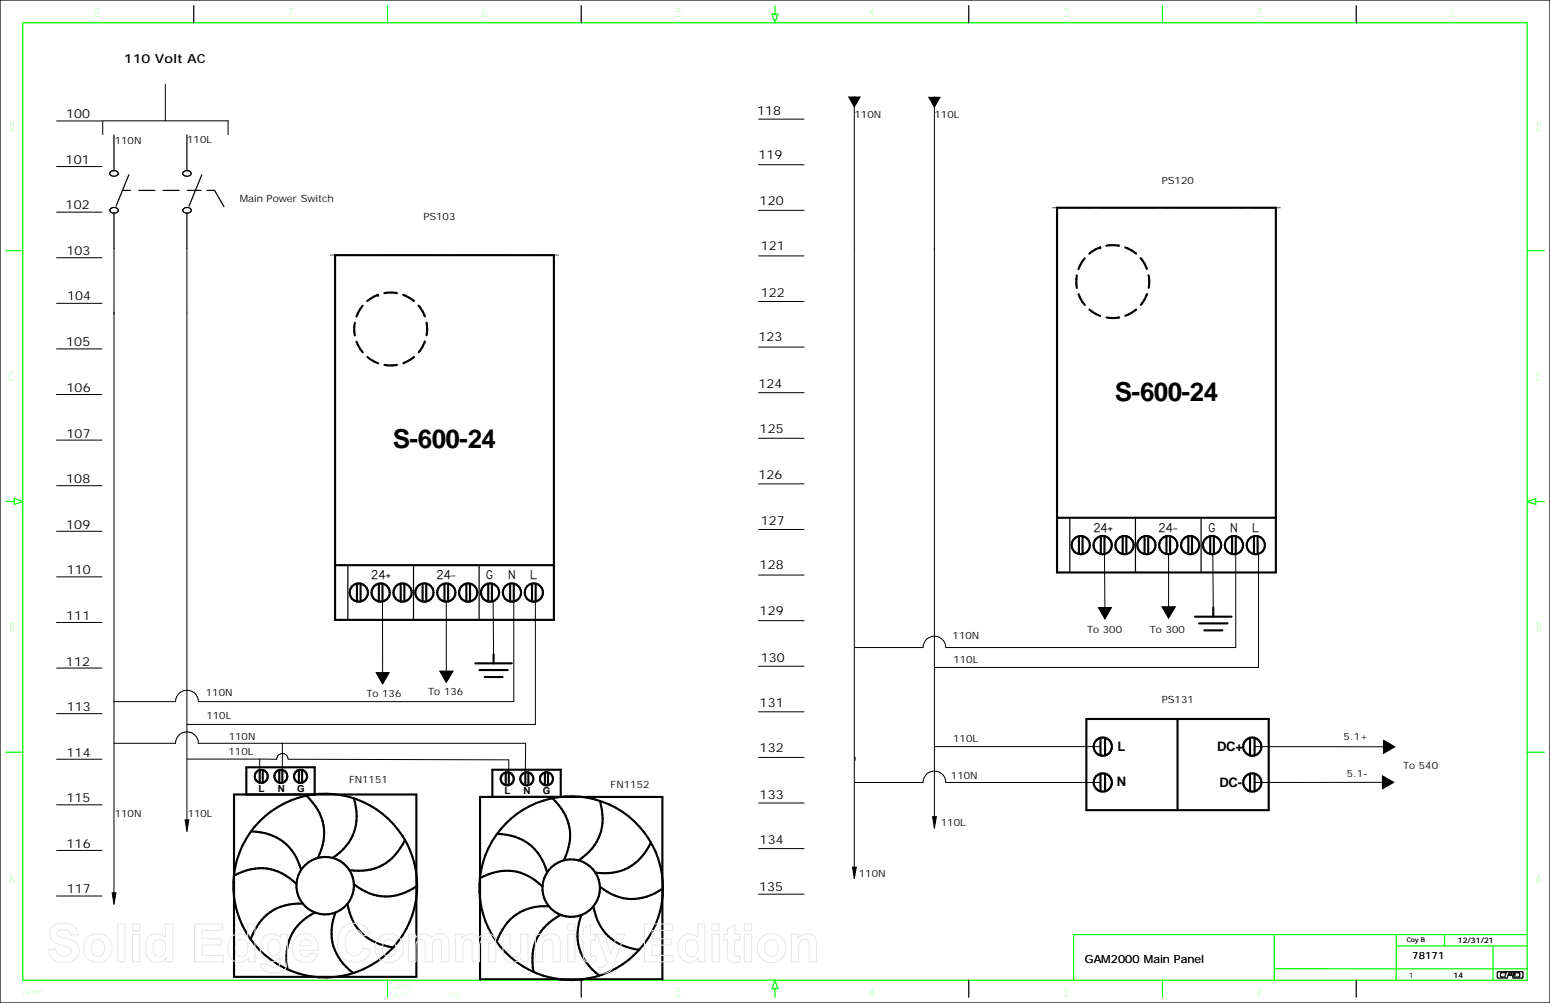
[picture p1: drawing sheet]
<svg xmlns="http://www.w3.org/2000/svg" width="432mm" height="279mm" viewBox="0 0 432 279" stroke-linecap="round" stroke-linejoin="round" font-family="sans-serif">
<g fill="none" stroke="#000" stroke-width=".28">
<path d="M15.7 33.7h12.7M28.6 37.5v-3.8h34.9v3.8M46.1 23.5v10.2M211.3 33.2h12.7M238 26.9v217.8M260.3 27v203.7M15.7 46.4h12.7M15.7 59.1h12.7M211.3 45.9h12.7M211.3 58.6h12.7M15.7 71.8h12.7M31.8 69.3v179.4"/>
<path d="M52.1 69.3v159.1M211.3 71.3h12.7M15.7 84.5h12.7M15.7 97.2h12.7M211.3 84h12.7M211.3 96.7h12.7M15.7 109.9h12.7M211.3 109.4h12.7M15.7 135.3h12.7M15.7 122.6h12.7M211.3 134.8h12.7M211.3 122.1h12.7"/>
<path d="M15.7 148h12.7M211.3 147.5h12.7M307.7 154.3l.1 14.9M325.5 154.4v14.6M337.9 154.4l.1 14.8M344.3 154.3v26.1h-80.8a3.2 3.2 0 0 0-3.2-3.2 3.2 3.2 0 0 0-3.2 3.2h-19.1M350.6 154.3v31.6h-90.3M15.7 160.7h12.7M15.7 173.4h12.7M106.6 167.6v19.8M124.3 167.6v19.3M137.4 167.5l.1 14.7"/>
<path d="M143.1 167.6v27.9h-87.9a3.2 3.2 0 0 0-3.1-3.2 3.2 3.2 0 0 0-3.2 3.2h-17.1M149.1 167.6v34.2h-97M211.3 160.2h12.7M211.3 172.9h12.7M306 169.2h3.6l-1.8 3.2zM323.7 169h3.7l-1.9 3.2zM15.7 186.1h12.7M15.7 198.8h12.7M104.8 187.4h3.6l-1.8 3.1zM122.5 186.9h3.7l-1.9 3.2zM211.3 185.6h12.7M211.3 198.3h12.7"/>
<path d="M15.7 211.5h12.7M31.8 207.1h17.1a3.2 3.2 0 0 1 3.2-3.2 3.2 3.2 0 0 1 3.1 3.2h91.2l-.1 8.1M52.1 211.5h20.2M72.3 211.5v3M72.3 211.5h4.8a1.59 1.59 0 0 1 1.6-1.6 1.59 1.59 0 0 1 1.6 1.6l61.4 .2v3.5M78.7 207.1v7.4M211.3 211h12.7M238 218h19.1a3.2 3.2 0 0 1 3.2-3.2 3.2 3.2 0 0 1 3.2 3.2h43.1M238.2 210.9v.9M260.3 208h46.3M349.5 208h35.9M385.1 217.9l-35.6 .1"/>
<path d="M385.1 216.1l3.2 1.8-3.2 1.9zM385.4 206.2l3.2 1.8-3.2 1.9zM15.7 236.9h12.7M15.7 224.2h12.7M51.6 228.4h1l-.5 3.2zM211.3 236.4h12.7M211.3 223.7h12.7M259.8 227.5h1.1l-.6 3.2zM15.7 249.6h12.7M31.2 248.7h1.1l-.6 3.2zM211.3 249.1h12.7M237.5 241.6h1l-.5 3.1z"/>
</g>
<g fill="none" stroke="#0f0" stroke-width=".34">
<path d="M6.4 6.3h419v266.7h-419.1zM108 1.6v4.7M215.1 4h1.6l-.8 2.4zM215.9 1.6v2.4M323.9 1.6v4.7M1.6 69.8h4.8M425.5 69.8h4.7M1.6 139.7h2.4M4 138.9l2.4 .8-2.4 .8zM425.5 139.7l2.3-.8v1.6zM427.8 139.7h2.4M1.6 209.5h4.8"/>
<path d="M425.5 209.5h4.7M108 273v4.8M215.9 275.4v2.4M215.9 273.1l.8 2.3h-1.6zM323.9 273v4.8M355 260.3v12.7M355 269.8l70.4 .1M389 263.5h36.4M389 260.3v12.7M402.4 260.3v3.2M415.9 263.5v9.5M425.4 260.3h-126.3v12.8"/>
</g>
<g fill="none" stroke="#000" stroke-width=".34">
<path d="M0 0h431.8v279.4h-431.8zM54 1.6v4.7M161.9 1.6v4.7M269.9 1.6v4.7M377.8 1.6v4.7M31.7 37.6v9.9M52.1 37.6v9.9M30.6 48a1.28 1.28 0 0 1 1.3-.5 1.28 1.28 0 0 1 1 1 1.34 1.34 0 0 1-2.3-.2zM30.8 58.2l.3-.2a1.14 1.14 0 0 1 1.2-.1 1.14 1.14 0 0 1 .6 1 1.28 1.28 0 0 1-1.3 .5 1.28 1.28 0 0 1-1-1zM31.7 59.4v9.9M34.1 53h2.3M35.9 48.7l-3.6 8.7"/>
<path d="M38.7 53h4.4M45.4 53h4.5M51 48a1.28 1.28 0 0 1 1.3-.5 1.28 1.28 0 0 1 1 1 1.34 1.34 0 0 1-2.4-.2zM51.1 58.2l.3-.2a1.14 1.14 0 0 1 1.2-.1 1.14 1.14 0 0 1 .6 1 1.28 1.28 0 0 1-1.3 .5 1.28 1.28 0 0 1-1-1zM52.1 59.4v9.9M56 53h-3.8M56.2 48.7l-3.5 8.7M57.6 53h2.2l2.6 4.6M96.9 157.4v15.3M115.2 157.4v15.3M133.5 157.4v15.3M298 144.2v15.3"/>
<path d="M316.3 144.2v15.3M334.6 144.2v15.3M161.9 273v4.8M269.9 273v4.8M377.8 273v4.8M417.2 270.8l2.2-.1-.1 .3-1.2 .1-.1 .8 .3 .3h.9l.5-1.5h1.7l.5 1.5h1.2l.3-.3-.1-.8-1.3-.1v.7l-.3-1h2.3l.3 .3v1.2l-.3 .3h-2.5l-.2-.8h-1.2l-.2 .8h-2.5l-.3-.3zM420.4 271h.6l.2 .4h-1z"/>
</g>
<path d="M236.2 26.9h3.7l-1.9 3.2zM258.5 27h3.6l-1.8 3.1zM306 169.2h3.6l-1.8 3.2zM323.7 169h3.7l-1.9 3.2zM104.8 187.4h3.6l-1.8 3.1zM122.5 186.9h3.7l-1.9 3.2zM385.1 216.1l3.2 1.8-3.2 1.9zM385.4 206.2l3.2 1.8-3.2 1.9zM51.6 228.4h1l-.5 3.2zM259.8 227.5h1.1l-.6 3.2zM31.2 248.7h1.1l-.6 3.2zM237.5 241.6h1l-.5 3.1z" fill="#000"/>
<g fill="none" stroke="#000" stroke-width=".59">
<path d="M294.5 57.9h60.9v101.6h-60.9zM93.3 71.1h61v101.6h-61zM300 76.7v3.5M302.2 72l-.7 .9-1.1 2.1M306.5 68.9l-1.2 .5-1.9 1.3M308.2 68.5l2.1-.2 1.4 .2M313.4 68.9l1.9 .9 1.2 .9M317.8 71.9l1.1 1.5 .6 1.5M320 76.7l.2 1.7-.2 1.8M98.8 89.9l-.1 1.1 .1 2.4M99.3 95.2l1.7 3M101 85.2l-1.7 3"/>
<path d="M102.4 99.4l1.7 1.3 1.3 .5M105.3 82.1l-1.2 .5-1.8 1.3M107.1 81.7l2.1-.2 1.4 .2M112.3 82.1l1.8 .9 1.2 .9M115.4 99.4l-3 1.8M116.6 85.1l1.1 1.6 .7 1.4M118.4 95.1l-.7 1.5-1.1 1.5M118.8 89.9l.2 1.8-.2 1.7M300.5 82l1 2 .7 1M303.5 86.2l1.8 1.3 1.2 .5M311.7 88.4l-1.4 .2-2-.2M316.5 86.2l-1.2 .9-1.8 .9"/>
<path d="M319.5 81.9l-.6 1.5-1.1 1.5M107.1 101.6l2.1 .2 1.4-.2M93.3 157.4h61M294.5 144.2h60.9M300.6 149.4v4.9M301.6 149.4v4.9M306.7 149.4v4.9M307.7 149.4v4.9M312.8 149.4v4.9M313.8 149.4v4.9M318.9 149.4v4.9M319.9 149.4v4.9"/>
<path d="M325 149.4v4.9M326 149.4v4.9M331 149.4v4.9M332.1 149.4v4.9M337.1 149.4v4.9M338.2 149.4v4.9M343.2 149.4v4.9M344.3 149.4v4.9M349.3 149.4v4.9M350.4 149.4v4.9M99.4 162.6v5M100.5 162.6v5"/>
<path d="M105.5 162.6v5M106.6 162.6v5M111.6 162.6v5M112.6 162.6v5M117.7 162.6v5M118.7 162.6v5M123.8 162.6v5M124.8 162.6v5M129.9 162.6v5M130.9 162.6v5M136 162.6v5M137 162.6v5"/>
<path d="M142.1 162.6v5M143.1 162.6v5M148.2 162.6v5M149.2 162.6v5M332.9 171.8h10.2M334.1 173.7h7.9M335.5 175.6h5M338 169.2v2.6M132.4 184.8h10.2M133.6 186.6h7.8M135 188.6h5M137.5 182.2v2.6"/>
<path d="M72.3 214.5v3.5M73.2 214.5v3.5M77.8 214.5v3.5M78.7 214.5v3.5M83.3 214.5v3.5M84.2 214.5v3.5M140.9 215.2a1.82 1.82 0 0 0-1.4 1.8 1.82 1.82 0 0 0 1.4 1.7M140.9 215.2a1.83 1.83 0 0 1 2.2 1.8 1.83 1.83 0 0 1-2.2 1.7M140.9 215.2v3.5M141.7 215.2v3.5M146.3 215.2a1.82 1.82 0 0 0-1.4 1.8 1.82 1.82 0 0 0 1.4 1.7M146.3 215.2v3.5"/>
<path d="M146.3 215.2a1.83 1.83 0 0 1 2.3 1.8 1.83 1.83 0 0 1-2.3 1.7M147.2 215.2v3.5M151.8 215.2v3.5M151.8 215.2a1.82 1.82 0 0 0-1.4 1.8 1.82 1.82 0 0 0 1.4 1.7M151.8 215.2a1.82 1.82 0 0 1 2.3 1.8 1.82 1.82 0 0 1-2.3 1.7M152.7 215.2v3.5M302.6 200.3h50.8v25.4h-50.8zM306.6 205.5a2.54 2.54 0 0 1 3.2 2.5 2.54 2.54 0 0 1-3.2 2.4M306.6 215.5a2.54 2.54 0 0 1 3.2 2.5 2.54 2.54 0 0 1-3.2 2.4M306.6 205.5v4.9M306.6 215.5v4.9M306.6 205.5a2.53 2.53 0 0 0-1.9 2.5 2.53 2.53 0 0 0 1.9 2.4"/>
<path d="M306.6 215.5a2.53 2.53 0 0 0-1.9 2.5 2.53 2.53 0 0 0 1.9 2.4M307.8 205.5v4.9M307.8 215.5v4.9M328 200.3v25.4M348.2 205.5h1.3M348.2 215.5h1.3M348.2 205.5a2.55 2.55 0 0 0-1.9 2.5 2.55 2.55 0 0 0 1.9 2.4M348.2 215.5a2.55 2.55 0 0 0-1.9 2.5 2.55 2.55 0 0 0 1.9 2.4M348.2 205.5v4.9M348.2 215.5v4.9M349.5 205.5v4.9M349.5 215.5v4.9"/>
<path d="M349.5 205.5a2.53 2.53 0 0 1 1.9 2.5 2.53 2.53 0 0 1-1.9 2.4M349.5 210.4h-1.3M349.5 215.5a2.53 2.53 0 0 1 1.9 2.5 2.53 2.53 0 0 1-1.9 2.4M65.2 221.3h50.8v50.8h-50.8zM69.9 231.6a13.8 13.8 0 0 1 14 10.7M85.4 221.7a13.8 13.8 0 0 1 4.5 13.7l-1.3 3.6M87.7 221.3v-7.6h-19.1v7.6M98.6 222.4a13.7 13.7 0 0 1-5.9 16.6M112.8 234a13.8 13.8 0 0 1-15.5 8.4M133.7 222h50.8v50.8h-50.8zM138.5 232.3a13.7 13.7 0 0 1 13.9 10.7M153.9 222.3a13.7 13.7 0 0 1 3.2 17.3"/>
<path d="M156.2 222v-7.6h-19v7.6M167.1 223.1a13.9 13.9 0 0 1-5.9 16.6M181.3 234.7a13.7 13.7 0 0 1-15.4 8.4M348.2 220.4h1.3M65.2 243.9a13.7 13.7 0 0 1 16.4 1.5l1 .9M84.4 251.7a13.8 13.8 0 0 0-14.5 10M87.7 254.2a13.8 13.8 0 0 0-7.6 15.8M93.4 254.2a13.7 13.7 0 0 0 5 16.9M96.8 251.8a13.7 13.7 0 0 0 12.8 12.1M98.6 246.3a13.8 13.8 0 0 0 17.6 .5M133.7 244.6a13.7 13.7 0 0 1 17.4 2.4M152.9 252.4a13.7 13.7 0 0 0-14.6 10"/>
<path d="M156.2 254.8a13.7 13.7 0 0 0-7.6 15.9M162 254.9a13.8 13.8 0 0 0 4.9 16.9M165.3 252.5a13.8 13.8 0 0 0 12.8 12.1M167.1 247a13.7 13.7 0 0 0 17.6 .5"/>
<circle cx="301.1" cy="151.8" r="2.54"/>
<circle cx="307.2" cy="151.8" r="2.54"/>
<circle cx="313.3" cy="151.8" r="2.54"/>
<circle cx="319.4" cy="151.8" r="2.54"/>
<circle cx="325.5" cy="151.8" r="2.54"/>
<circle cx="331.6" cy="151.8" r="2.54"/>
<circle cx="337.6" cy="151.8" r="2.54"/>
<circle cx="343.7" cy="151.8" r="2.54"/>
<circle cx="349.8" cy="151.8" r="2.54"/>
<circle cx="99.9" cy="165.1" r="2.54"/>
<circle cx="106" cy="165.1" r="2.54"/>
<circle cx="112.1" cy="165.1" r="2.54"/>
<circle cx="118.2" cy="165.1" r="2.54"/>
<circle cx="124.3" cy="165.1" r="2.54"/>
<circle cx="130.4" cy="165.1" r="2.54"/>
<circle cx="136.5" cy="165.1" r="2.54"/>
<circle cx="142.6" cy="165.1" r="2.54"/>
<circle cx="148.7" cy="165.1" r="2.54"/>
<circle cx="72.8" cy="216.3" r="1.81"/>
<circle cx="78.2" cy="216.3" r="1.82"/>
<circle cx="83.7" cy="216.3" r="1.82"/>
<circle cx="90.6" cy="246.7" r="8"/>
<circle cx="90.6" cy="246.7" r="25.6"/>
<circle cx="159.1" cy="247.4" r="25.6"/>
<circle cx="159.1" cy="247.4" r="8"/>
</g>
<g fill="none" stroke="#008080" stroke-width=".3">
<path d="M293.2 57.9h8M303 57.9h1.7M306.5 57.9h15.8M324.1 57.9h1.7M327.6 57.9h15.9M345.3 57.9h1.7M348.8 57.9h7.9M92.1 71.1h7.9M101.8 71.1h1.7M105.3 71.1h15.9M123 71.1h1.7M126.5 71.1h15.9"/>
<path d="M144.1 71.1h1.7M147.7 71.1h7.9"/>
</g>
<g fill="#000">
<circle cx="306.5" cy="68.9" r=".3"/>
<circle cx="105.3" cy="82.1" r=".3"/>
</g>
<g fill="none" stroke="#e6e6e6" stroke-width=".28">
<path d="M14.7 258.1a5.2 5.2 0 0 1 6.4 .3l.5 .9 .2 1.1-2.2 .1a2.12 2.12 0 0 0-3.6-1 1.06 1.06 0 0 0 1.1 1.5l.5 .2a5.4 5.4 0 0 1 4.2 2.3 3.3 3.3 0 0 1-3.5 4.6 4 4 0 0 1-4.8-3.6l2-.2a2.38 2.38 0 0 0 1.9 2 2.38 2.38 0 0 0 2.5-1.1 1.43 1.43 0 0 0-1.6-1.6 6.2 6.2 0 0 1-4.1-2.1 2.82 2.82 0 0 1 .5-3.4zM32.8 257.4h2v10.5h-2zM36.9 257.4h2v1.8h-2zM54.2 257.4h7.8v1.8h-5.7v2.3h5.3v1.8h-5.3v2.8h5.9v1.8h-8zM95.3 258.6a4.6 4.6 0 0 1 7.8 1.7l-2.1 .5a2.48 2.48 0 0 0-3-1.7 2.48 2.48 0 0 0-1.8 2.8 4 4 0 0 0 1.3 4.1 2.44 2.44 0 0 0 3.7-2l2 .7a4.7 4.7 0 0 1-5.5 3.3 4.7 4.7 0 0 1-3.7-5.3l.4-2.6zM158.2 257.4h2v1.8h-2zM162.5 258.8l2-1.2v2.7h1.4v1.6h-1.4v3.5a.81 .81 0 0 0 .3 1 .81 .81 0 0 0 1.1-.2l.1 1.6a2.23 2.23 0 0 1-3.5-1.4v-4.5h-1v-1.6h1zM179.5 257.4h7.9v1.8h-5.7v2.3h5.3v1.8h-5.3v2.8h5.9v1.8h-8.1zM198.3 257.4h2.1v1.8h-2.1zM202.6 258.8l2.1-1.2v2.7h1.4v1.6h-1.4v3.5a.81 .81 0 0 0 .3 1 .81 .81 0 0 0 1-.2l.2 1.6a2.23 2.23 0 0 1-3.5-1.4l-.1-4.5h-.9v-1.6h.9zM207.3 257.4h2.1v1.8h-2.1zM25.9 262.3a1.9 1.9 0 0 1 2.3-.3 1.9 1.9 0 0 1 .9 2.1 1.92 1.92 0 0 1-1.8 2.4 1.92 1.92 0 0 1-1.9-2.4l.1-.8z"/>
<path d="M36.9 260.3h2v7.6h-2zM41.4 261.1a3.1 3.1 0 0 1 4.7 .1v-3.8h2v10.5h-1.9v-1.1a3.1 3.1 0 0 1-3.6 1.1 3.1 3.1 0 0 1-2-3.2l.2-2.3zM43.1 262.2a1.73 1.73 0 0 1 2-.4 1.73 1.73 0 0 1 1 1.9 2.13 2.13 0 0 1-2.2 2.8 2.74 2.74 0 0 1-1.2-3.4zM64.4 261.1a3.1 3.1 0 0 1 4.6 .1v-3.8h2v10.5h-1.8v-1.1a3.1 3.1 0 0 1-3.7 1.1 3.1 3.1 0 0 1-2-3.2l.2-2.3zM66 262.2a1.73 1.73 0 0 1 2.1-.4 1.73 1.73 0 0 1 .9 1.9 2.13 2.13 0 0 1-2.1 2.8 2.74 2.74 0 0 1-1.3-3.4zM73.4 261.1a3 3 0 0 1 4.7 .2v-1h2v6.8a3.2 3.2 0 0 1-3.7 4 3 3 0 0 1-3.6-2v-.7l2.3 .3a1.59 1.59 0 0 0 2.7 .2l.2-2.3a3 3 0 0 1-3.5 1.1 3 3 0 0 1-2-3.1l.2-2.2zM75.1 262.2a1.8 1.8 0 0 1 2.2-.3 1.8 1.8 0 0 1 .8 2.1 1.76 1.76 0 0 1-1.2 2.1 1.76 1.76 0 0 1-2.2-1 3.6 3.6 0 0 1 .4-2.9zM82.4 261.2a3.6 3.6 0 0 1 4.1-.8 3.6 3.6 0 0 1 2.1 3.5v.8h-5.1a1.54 1.54 0 0 0 1.1 1.8 1.54 1.54 0 0 0 1.9-1l2 .4a3.7 3.7 0 0 1-4.6 2.1 3.7 3.7 0 0 1-2.4-4.5l.4-1.5zM84 262.1a1.56 1.56 0 0 1 1.8-.3 1.56 1.56 0 0 1 .9 1.6h-3.2zM107.1 262.3a1.9 1.9 0 0 1 2.2-.3 1.9 1.9 0 0 1 1 2.1 1.92 1.92 0 0 1-1.9 2.4 1.92 1.92 0 0 1-1.8-2.4v-.8zM113.8 260.3h1.9v1a2.7 2.7 0 0 1 4.5 0 2.6 2.6 0 0 1 3.1-1.1 2.6 2.6 0 0 1 1.8 2.8v4.9h-2.1v-4.4a1.33 1.33 0 0 0-1.1-1.8 1.33 1.33 0 0 0-1.4 1.6v4.6h-2.1v-4.2a1.62 1.62 0 0 0-.8-2 1.6 1.6 0 0 0-1.7 2v4.2h-2.1zM126.9 260.3h1.9v1a2.7 2.7 0 0 1 4.5 0 2.6 2.6 0 0 1 3.1-1.1 2.6 2.6 0 0 1 1.7 2.8v4.9h-2v-4.4a1.33 1.33 0 0 0-1.1-1.8 1.33 1.33 0 0 0-1.4 1.6v4.6h-2.1v-4.2a1.62 1.62 0 0 0-.8-2 1.6 1.6 0 0 0-1.7 2l-.1 4.2h-2z"/>
<path d="M140.1 260.3h2.1v3.5a2.71 2.71 0 0 0 .5 2.6 1.64 1.64 0 0 0 1.7-.2 1.64 1.64 0 0 0 .6-1.6l.1-4.3h2v7.6h-1.9v-1.1a2.74 2.74 0 0 1-3.2 1.3 2.74 2.74 0 0 1-1.9-3zM149.1 260.3h1.9v1.1a2.74 2.74 0 0 1 2.9-1.4 2.74 2.74 0 0 1 2.2 2.4v5.5h-2v-3.9a1.87 1.87 0 0 0-1-2.3 1.76 1.76 0 0 0-1.9 2.3v3.9h-2.1zM158.2 260.3h2v7.6h-2zM166.2 260.3h2.2l1.8 5.4 1.8-5.4h2.1l-3.2 8.7a2.98 2.98 0 0 1-4 1.9l-.1-1.6a1.65 1.65 0 0 0 2.3-1.3zM189.7 261.1a3.1 3.1 0 0 1 4.7 .1v-3.8h2v10.5h-1.9v-1.1a3.1 3.1 0 0 1-3.6 1.1 3.1 3.1 0 0 1-2-3.2l.2-2.3zM191.4 262.2a1.73 1.73 0 0 1 2-.4 1.73 1.73 0 0 1 1 1.9 2.13 2.13 0 0 1-2.2 2.8 2.74 2.74 0 0 1-1.2-3.4zM198.3 260.3h2.1v7.6h-2.1zM207.3 260.3h2.1v7.6h-2.1zM213.6 262.3a1.9 1.9 0 0 1 2.2-.3 1.9 1.9 0 0 1 1 2.1 1.92 1.92 0 0 1-1.8 2.4 1.92 1.92 0 0 1-1.9-2.4v-.8zM220.5 260.3h1.8v1.1a2.74 2.74 0 0 1 2.9-1.4 2.74 2.74 0 0 1 2.2 2.4l.1 5.5h-2.1v-3.9a1.87 1.87 0 0 0-1-2.3 1.76 1.76 0 0 0-1.9 2.3v3.9h-2z"/>
<circle cx="27.3" cy="264.1" r="4"/>
<circle cx="108.5" cy="264.1" r="4"/>
<circle cx="215" cy="264.1" r="4"/>
</g>
<g font-size="7.3">
<text x="310.6" y="111.6">S-600-24</text>
<text x="109.4" y="124.8">S-600-24</text>
</g>
<g font-size="4">
<text x="304.6" y="148.1">24+</text>
<text x="322.7" y="148.1">24-</text>
<text x="336.6" y="148.1">G</text>
<text x="342.8" y="148.1">N</text>
<text x="349" y="148.1">L</text>
<text x="103.4" y="161.3">24+</text>
<text x="121.6" y="161.3">24-</text>
<text x="135.5" y="161.3">G</text>
<text x="141.6" y="161.3">N</text>
<text x="147.8" y="161.3">L</text>
</g>
<g font-size="3.6">
<text x="311.3" y="209.3">L</text>
<text x="339.1" y="209.3">DC+</text>
<text x="311.1" y="219">N</text>
<text x="339.7" y="219.2">DC-</text>
</g>
<g font-size="3.5" fill="#0f0">
<text x="26.2" y="4.6">8</text>
<text x="80.2" y="4.6">7</text>
<text x="134.2" y="4.6">6</text>
<text x="188.2" y="4.6">5</text>
<text x="242.1" y="4.6">4</text>
<text x="296.1" y="4.6">3</text>
<text x="350.1" y="4.6">2</text>
<text x="404.3" y="4.6">1</text>
<text x="2.4" y="36.4">D</text>
<text x="427.9" y="36.4">D</text>
<text x="2.4" y="106.2">C</text>
<text x="427.9" y="106.2">C</text>
<text x="2.4" y="176.1">B</text>
<text x="427.9" y="176.1">B</text>
<text x="2.4" y="245.9">A</text>
<text x="427.9" y="245.9">A</text>
<text x="188.2" y="277.7">5</text>
<text x="242.1" y="277.7">4</text>
<text x="296.1" y="277.7">3</text>
<text x="350.1" y="277.7">2</text>
</g>
<g font-size="3.5">
<text x="34.5" y="17.6">110 Volt AC</text>
<text x="18.4" y="32.9">100</text>
<text x="210.9" y="32">118</text>
<text x="18.3" y="45.6">101</text>
<text x="211.3" y="44.3">119</text>
<text x="18.3" y="58.3">102</text>
<text x="211.6" y="57">120</text>
<text x="18.5" y="71.1">103</text>
<text x="212" y="69.7">121</text>
<text x="18.7" y="83.7">104</text>
<text x="212" y="82.8">122</text>
<text x="211.3" y="95.1">123</text>
<text x="18.5" y="96.4">105</text>
<text x="18.5" y="109.3">106</text>
<text x="211.3" y="108.2">124</text>
<text x="18.5" y="121.9">107</text>
<text x="211.6" y="120.5">125</text>
<text x="18.5" y="134.6">108</text>
<text x="211.3" y="133.6">126</text>
<text x="18.5" y="147.2">109</text>
<text x="212" y="146.3">127</text>
<text x="18.6" y="160">110</text>
<text x="211.6" y="158.6">128</text>
<text x="18.5" y="172.6">111</text>
<text x="211.6" y="171.3">129</text>
<text x="18.4" y="185.5">112</text>
<text x="212" y="184.4">130</text>
<text x="211.6" y="197.1">131</text>
<text x="18.6" y="198.1">113</text>
<text x="211.6" y="209.4">132</text>
<text x="18.5" y="210.8">114</text>
<text x="18.5" y="223.4">115</text>
<text x="211.6" y="222.5">133</text>
<text x="18.5" y="236.1">116</text>
<text x="211.6" y="235.2">134</text>
<text x="18.6" y="248.9">117</text>
<text x="211.5" y="248.1">135</text>
</g>
<text font-size="3.1" x="302.2" y="268.1">GAM2000 Main Panel</text>
<g font-size="2.8">
<text x="238" y="32.9">110N</text>
<text x="260.4" y="32.9">110L</text>
<text x="32" y="40">110N</text>
<text x="52.2" y="39.9">110L</text>
<text x="323.6" y="51.2">PS120</text>
<text x="66.8" y="56.3">Main Power Switch</text>
<text x="117.9" y="61.4">PS103</text>
<text x="265.4" y="178.1">110N</text>
<text x="302.9" y="176.3">To 300</text>
<text x="320.3" y="176.3">To 300</text>
<text x="265.6" y="184.6">110L</text>
<text x="57.4" y="193.8">110N</text>
<text x="102.1" y="194.1">To 136</text>
<text x="119.3" y="193.7">To 136</text>
<text x="323.6" y="195.8">PS131</text>
<text x="57.5" y="200.3">110L</text>
<text x="63.7" y="206">110N</text>
<text x="265.5" y="206.7">110L</text>
<text x="374.3" y="206.1">5.1+</text>
<text x="63.7" y="210.4">110L</text>
<text x="390.9" y="214.2">To 540</text>
<text x="97.2" y="218.2">FN1151</text>
<text x="170.1" y="219.4">FN1152</text>
<text x="264.9" y="216.9">110N</text>
<text x="375.2" y="216.4">5.1-</text>
<text x="32" y="227.6">110N</text>
<text x="52.3" y="227.6">110L</text>
<text x="262.1" y="230">110L</text>
<text x="239.3" y="244.2">110N</text>
<text x="393.4" y="267.1">78171</text>
</g>
<g font-size="2.7">
<text x="72" y="220.6">L</text>
<text x="77.4" y="220.6">N</text>
<text x="82.8" y="220.6">G</text>
<text x="140.5" y="221.3">L</text>
<text x="145.9" y="221.3">N</text>
<text x="151.3" y="221.2">G</text>
</g>
<g font-size="2.1">
<text x="406.1" y="262.8">12/31/21</text>
<text x="392.5" y="272.3">1</text>
<text x="404.9" y="272.3">14</text>
</g>
<text font-size="1.7" x="391.9" y="262.5">Coy B</text>
<text font-size="1.6" fill="#0f0" x="6.3" y="277">CAD PART</text>
<text font-size="1.1" fill="#0f0" x="355.2" y="271.1">CUST</text>
</svg>
